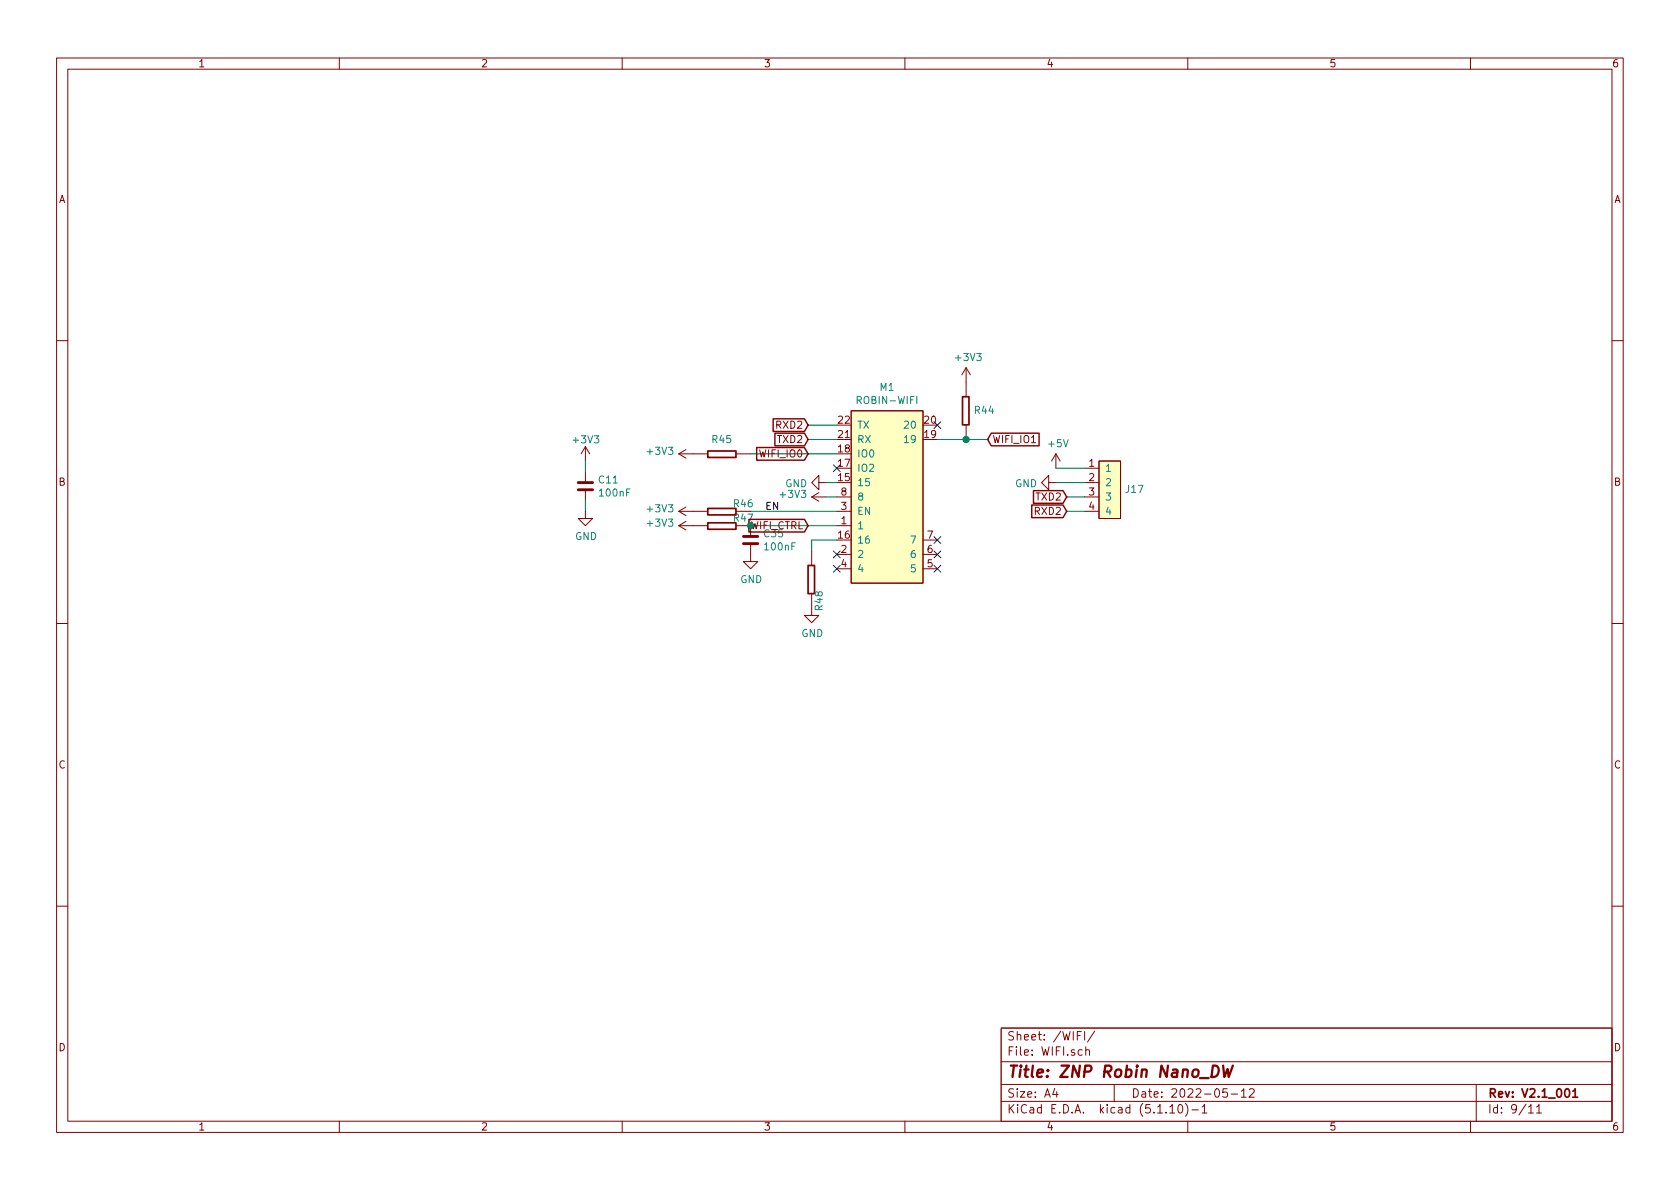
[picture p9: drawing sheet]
<svg xmlns="http://www.w3.org/2000/svg" width="297mm" height="210mm" viewBox="0 0 297 210" stroke-linecap="round" stroke-linejoin="round" font-family="sans-serif">
<g fill="none" stroke="#840000" stroke-width=".18">
<path d="M10 10.3h277v189.9h-277zM12 12.2h273v186.1h-273zM60 10.3v1.9M110 10.3v1.9M160 10.3v1.9M210 10.3v1.9M260 10.3v1.9M10 60.2h2M103.5 79v2.5M103.5 79l-.8 1.3M103.5 79l.8 1.3M121.3 79.5l-1.3 .8"/>
<path d="M150.5 72.6h12.7v30.5h-12.7zM170.8 65l-.7 1.3M170.8 65v5.1M170.8 75.2v2.5M170.8 65l.8 1.3M285 60.2h2M103.5 90.4v1.3h1.3l-1.3 1.3-1.3-1.3h1.3M103.5 83.4v1.9M103.5 86.6v1.9M120 93h5.1M120 90.4h5.1M120 93l1.3 .7"/>
<path d="M120 90.4l1.3 .8M120 80.3l1.3 .7M120 80.3h5.1M121.3 92.2l-1.3 .8M121.3 89.7l-1.3 .7M130.2 93h2.5v1.9M130.2 80.3h2.5M132.7 96.1v3.2h1.3l-1.3 1.3-1.3-1.3h1.3M143.5 87.9h2.5M143.5 97.4v2.5M143.5 87.9l1.3 .7M144.8 85.3v-1.2l-1.3 1.2 1.3 1.3v-1.3h1.2"/>
<path d="M144.8 87.1l-1.3 .8M148 93h2.5M148 98h2.5M148 90.4h2.5M148 87.9h2.5M163.2 98h2.5M163.2 95.5h2.5M185.4 85.3v-1.2l-1.3 1.2 1.3 1.3v-1.3h1.3M186.7 80.3l-.8 1.2M186.7 80.3v2.5M186.7 80.3l.8 1.2M191.8 90.4h2.5"/>
<path d="M191.8 87.9h2.5M191.8 82.8h2.5M191.8 85.3h2.5M194.3 81.5h3.8v10.2h-3.8zM10 110.3h2M143.5 105v3.8h1.3l-1.3 1.3-1.3-1.3h1.3M148 100.6h2.5M163.2 100.6h2.5M285 110.3h2M10 160.2h2M178.4 177.1h.5M179.1 176.4h-.7v1.5"/>
<path d="M179.2 173.5a.73 .73 0 0 0-.9 .5 .73 .73 0 0 0 .5 .9l.5-.1v-.5h-.3M179.7 177h.6v.9M179.9 173.4v.2M179.9 173.9v1M180.3 177.3l-.4 .1-.3 .2 .3 .3 .4-.1M180.4 173.9h.6M180.6 173.4v1.3l.4 .2M181.5 174.1l.1-.1a.37 .37 0 0 1 .5 .1v.8M181.5 173.4v1.5M181.7 177l-.4-.1-.3 .3 .1 .6h.6M182.3 177.4l.7-.1-.1-.3-.4-.1-.2 .2v.7h.6M182.9 173.9v.9l.4 .1 .2-.1"/>
<path d="M183.5 173.9v1M183.6 177.1l.8-.1v-.4l-.3-.2h-.5v1.5h.6l.2-.1 .1-.4-.1-.2-.3-.1M184.2 174l.4-.1 .3 .3-.1 .6h-.6M184.2 173.4v1.5M185.1 177.1l.2-.2 .5 .2v.7l-.2 .1-.5-.1zM186.5 177.1l.2-.2 .4 .2 .1 .5-.1 .2-.4 .1-.2-.1zM186.7 174.8v.1M186.7 174v.1M187.8 176.4v1.5M188.1 177.1l.6 .8M188.6 174.1v-.1a.37 .37 0 0 1 .6 .1v.8M188.6 173.4v1.5"/>
<path d="M188.7 176.4l-.9 .9M189.7 173.9h.6M189.9 173.4v1.3l.4 .2M190.5 177.8v.1M190.5 177v.1M190.6 173.9h.5M190.8 173.4v1.3l.3 .2M191.6 174l.4-.1 .3 .3v.6l-.3 .1-.4-.1M191.6 173.9v1.5M192.3 177.1l.1-.1a.37 .37 0 0 1 .6 .1v.8M192.3 176.4v1.5M193.5 174l-.4-.1-.2 .2 .1 .3 .5 .1v.3h-.6"/>
<path d="M193.5 176.9h.6M193.7 176.4v1.3l.4 .2M194.2 174.8v.1M194.2 174v.1M194.3 176.9h.6M194.6 176.4v1.3l.3 .2M195.4 177l.4-.1 .3 .3v.6l-.3 .1-.4-.1M195.4 176.9v1.5M196 173.3l-1.3 2M197.3 177l-.4-.1-.2 .2 .1 .3 .5 .1v.3h-.6M197.6 173.3l-1.3 2M198 177.8v.1"/>
<path d="M198 177v.1M198.7 173.9l-.1 1.4-.2 .1h-.4M198.7 174l-.4-.1-.3 .3v.6l.3 .1 .4-.1M199.4 173.4v.2M199.4 173.9v1M199.8 176.3l-1.3 2M199.9 173.9h.6M200.1 173.4v1.3l.4 .2M201 174.1v-.1a.37 .37 0 0 1 .6 .1v.8M201 173.4v1.5M201.3 176.3l-1.2 2M201.7 176.9l.3 1 .3-.7 .2 .7 .3-1"/>
<path d="M202.3 173.9l.1 .9 .4 .1 .2-.1M203 173.9v1M203.3 176.9l.3 1 .2-.7 .3 .7 .3-1M203.7 174l.4-.1 .3 .3-.1 .6h-.6M203.7 173.4v1.5M204.8 176.9l.3 1 .3-.7 .3 .7 .3-1M205.1 174.8v.1M206.4 174l-.4-.1-.3 .3 .1 .6h.6M206.6 177.8v.1M207 174.1l.3-.2 .4 .2v.5l-.1 .2-.3 .1-.3-.1zM207 176.9h.6M207.6 176.4l-.3 .1v.2v1.2"/>
<path d="M208.1 177h.6l.1 .9M208.4 174.1l.1-.1a.37 .37 0 0 1 .5 .1v.8M208.4 173.9v1M208.8 177.3l-.5 .1-.2 .2v.2l.2 .1 .5-.1M209 174.1l.2-.2 .4 .1 .1 .9M210.1 177l-.4-.1-.3 .3 .1 .6 .2 .1 .4-.1M210.7 177.4l.7-.1-.1-.3-.4-.1-.2 .2v.7h.6M211.5 173.3l-1.3 2M212 174.1l.2-.2 .3 .1 .1 .9M212 173.9v1M212 177l.5-.1 .3 .3-.1 .6-.2 .1-.5-.1M212 176.4v1.5"/>
<path d="M212.6 174.1a.36 .36 0 0 1 .3-.2 .36 .36 0 0 1 .4 .2v.8M213.4 177.1l.2-.2 .4 .2v.7l-.2 .1-.4-.1zM214 174h.5l.1 .9M214.6 174.3l-.5 .1a.29 .29 0 0 0-.2 .2 .29 .29 0 0 0 .2 .3l.5-.1M214.8 177.1l.2-.2 .4 .2v.7l-.2 .1-.4-.1zM215.3 173.4v1.5M215.5 174.4l.4 .5M215.9 173.9l-.6 .6M216.1 176.4v1.5M216.3 177.4l.4 .5M216.5 174.4l.7-.1-.1-.3-.4-.1-.2 .2v.7h.6M216.7 176.9l-.6 .6"/>
<path d="M217.3 177.8v.1M217.8 173.9v1M218.2 173.9l-.4 .3M218.7 177l-.5-.1-.2 .3v.6l.2 .1 .5-.1M218.7 174l.5-.1 .3 .3-.1 .6-.2 .1-.5-.1M218.7 173.4v1.5M219.3 177.1l.2-.2 .5 .2v.7l-.3 .1-.4-.1zM220.1 174h.6l.1 .9M220.7 177.1l.2-.2 .3 .1 .1 .9M220.7 176.9v1M220.8 174.3l-.6 .1-.2 .2 .1 .2 .1 .1 .6-.1M221.3 177.1a.34 .34 0 0 1 .3-.2 .34 .34 0 0 1 .3 .2v.8"/>
<path d="M221.9 174l-.3-.1-.2 .2 .1 .3 .4 .1v.3h-.5M222.6 174.4l.7-.1-.1-.3-.4-.1-.2 .2 .1 .7h.5M223.7 176.3l-1.2 2M224 174.4h1.1M224.2 177.9v-1.5l.5 1.1 .5-1.1v1.5M225.8 174.1l.2-.2 .4 .1v.9M225.8 173.9v1M226 177h.5l.1 .9M226.4 174.1a.36 .36 0 0 1 .4-.2 .36 .36 0 0 1 .3 .2v.8M226.6 177.3l-.5 .1a.29 .29 0 0 0-.2 .2 .29 .29 0 0 0 .2 .3l.5-.1M227.3 176.4v1.5M227.5 177.4l.4 .5"/>
<path d="M227.8 173.4v1.5M227.9 176.9l-.6 .6M227.9 174.4l.5 .5M228.4 173.9l-.6 .6M228.4 177.4l.8-.1-.1-.3-.4-.1-.3 .2 .1 .7h.6M229.5 174l-.3-.1-.2 .2v.3l.5 .1v.3h-.5M229.8 176.9v1M230.2 176.9l-.4 .3M230.7 177l.5-.1 .2 .3v.6l-.2 .1-.5-.1M230.7 176.4v1.5M232.1 177h.6v.9M232.7 177.3l-.5 .1-.2 .2 .1 .2 .1 .1 .5-.1"/>
<path d="M233.9 177l-.3-.1-.2 .2 .1 .3 .4 .1v.3h-.5M234.6 177.4l.7-.1-.1-.3-.4-.1-.2 .2v.7h.6M235.9 177.8v.1M236.7 177.1l.2-.2 .3 .1 .1 .9M236.7 176.9v1M237.3 177.1a.36 .36 0 0 1 .3-.2 .36 .36 0 0 1 .3 .2v.8M238.7 176.4v1.5M238.8 177.4l.4 .5M239.2 176.9l-.5 .6M240.4 177l-.4-.1-.2 .2 .1 .3 .5 .1v.3h-.6M242.1 176.3l-1.2 2M285 160.2h2"/>
<path d="M60 198.3v1.9M110 198.3v1.9M160 198.3v1.9M177 181.9h108v16.4h-108zM177 194.8h108M177 191.8h108M177 187.8h108M177 181.8h108M186.5 192.5l-.4 1h1M186.8 193v1M190.5 183.1h.5M191.2 182.4h-.7v1.5"/>
<path d="M191.8 182.4v1.5M192 185.7a.37 .37 0 0 1 .6 .1v.8M192 185.1v1.5M193.5 182.3l-1.2 2M197 191.8v3M206.8 195.8l.5-.5v1.5M206.8 196.8h.9M208.5 195.4l.1-.1a.8 .8 0 0 1 .5 .8 .8 .8 0 0 1-.5 .7 1 1 0 0 1-.1-1.4zM209.6 195.1a1.71 1.71 0 0 1 0 2.3M210 198.3v1.9M210.7 196.3h1.2M212.5 195.8l.5-.5v1.5"/>
<path d="M212.5 196.8h.9M217 192.5h-.7l-.1 .7 .2-.1 .5 .1 .1 .2v.5l-.2 .1-.6-.1M217.7 193.5h1.1M219.5 193l.4-.5v1.5M219.5 194h.8M220.9 192.7l.2-.2h.4l.2 .2 .1 .3-1 1h1M260 198.3v1.9M261 191.8v6.5M270.3 195.8l.4-.5v1.5M270.3 196.8h.8M271.7 195.8l.4-.5v1.5M271.7 196.8h.8"/>
</g>
<g fill="none" stroke="#840000" stroke-width=".3">
<path d="M125.1 79.8h5v1.1h-5zM170.2 70.1h1.1v5h-1.1zM125.1 92.5h5v1.1h-5zM125.1 89.9h5v1.2h-5zM142.9 100h1.1v5h-1.1zM181.6 179.4v1.5M182.2 179.9l-.6 .6M184.1 179.9v1M184.5 179.9l-.4 .3M185 179.4v1.5M178.5 180.9v-1.5l.5 1.1 .6-1.1v1.5M180.3 180h.5l.1 .9"/>
<path d="M180.9 180.3l-.5 .1a.29 .29 0 0 0-.2 .2 .29 .29 0 0 0 .2 .3l.5-.1M181.8 180.4l.4 .5M182.8 180.4l.7-.1-.1-.3-.4-.1-.2 .2v.7h.6M185 180l.5-.1 .3 .3-.1 .6-.2 .1-.5-.1M186.4 180h.6v.9M187 180.3l-.5 .1-.2 .2 .1 .2 .1 .1 .5-.1M188.2 180l-.3-.1-.2 .2 .1 .3 .4 .1v.3h-.5M188.9 180.4l.7-.1-.1-.3-.4-.1-.2 .2 .1 .7h.5M276.8 192.7l.2-.2a.81 .81 0 0 1 .6 .6 .81 .81 0 0 1-.3 .8l-.1 .1a.79 .79 0 0 1-.4-1.3zM278.1 193l.4-.5v1.5M278.1 194h.8"/>
</g>
<path d="M214.5 188.4h.4a1.09 1.09 0 0 1 .5 1.3 1.09 1.09 0 0 1-1.2 .7zM216.3 188.4l.2 2 .5-1.4 .2 1.4 .8-2" fill="none" stroke="#840000" stroke-width=".41"/>
<g fill="#ffffc2" stroke="#ffffc2" stroke-width=".18">
<path d="M150.5 72.6h12.7v30.5h-12.7z"/>
<path d="M194.3 81.5h3.8v10.2h-3.8z"/>
</g>
<path d="M102.2 86.6h2.6M102.2 85.3h2.6M131.4 96.1h2.6M131.4 94.9h2.6" fill="none" stroke="#840000" stroke-width=".51"/>
<g fill="none" stroke="#008400" stroke-width=".18">
<path d="M142.9 75.2h5.1M142.9 77.7h5.1M165.7 77.7h8.9M103.5 81.5v1.9M103.5 88.5v1.9M132.7 90.4h15.3M132.7 93h15.3M132.7 80.3h15.3M146 87.9h2M146 85.3h2M148 95.5h-4.5v1.9M186.7 82.8h5.1"/>
<path d="M186.7 85.3h5.1M188.6 90.4h3.2M188.6 87.9h3.2"/>
</g>
<path d="M133.8 79.1h8.4l.7 1.2-.7 1.1h-8.4zM136.7 74.1h5.5l.7 1.1-.7 1.1h-5.5zM137 76.6h5.2l.7 1.1-.7 1.1h-5.2zM175.3 76.6h8.4v2.2h-8.4l-.7-1.1zM132.4 91.8h9.8l.7 1.2-.7 1.1h-9.8zM182.4 89.3h5.6l.6 1.1-.6 1.1h-5.6zM182.7 86.8h5.3l.6 1.1-.6 1.1h-5.3z" fill="none" stroke="#840000" stroke-width=".25"/>
<circle cx="170.8" cy="77.7" r=".51" fill="#008400" stroke="#008400" stroke-width=".25"/>
<g fill="none" stroke="#000084" stroke-width=".18">
<path d="M165.1 74.6l1.2 1.2M166.3 74.6l-1.2 1.2M147.3 82.2l1.3 1.2M147.3 100l1.3 1.2M147.3 97.4l1.3 1.2M148.6 82.2l-1.3 1.2M148.6 100l-1.3 1.2M148.6 97.4l-1.3 1.2M165.1 100l1.2 1.2M165.1 97.4l1.2 1.2M165.1 94.9l1.2 1.2M166.3 100l-1.2 1.2"/>
<path d="M166.3 97.4l-1.2 1.2M166.3 94.9l-1.2 1.2"/>
</g>
<path d="M174.4 168.2h91.2v12.8h-91.2z" fill="#fff" stroke="#fff" stroke-width=".35"/>
<text font-size="2.8" fill="#840000" x="178" y="190.5">Title: ZNP Robin Nano_DW</text>
<g font-size="2.1" fill="#840000">
<text x="178" y="184">Sheet: /WIFI/</text>
<text x="178" y="186.7">File: WIFI.sch</text>
<text x="178" y="196.9">KiCad E.D.A. kicad (5.1.10)-1</text>
<text x="178" y="194.1">Size: A4</text>
<text x="200" y="194.1">Date: 2022-05-12</text>
<text x="263" y="194.1">Rev: V2.1_001</text>
<text x="263" y="196.9">Id: 9/11</text>
</g>
<g font-size="1.8" fill="#840000">
<text x="35" y="11.9">1</text>
<text x="85" y="11.9">2</text>
<text x="135" y="11.9">3</text>
<text x="185" y="11.9">4</text>
<text x="235" y="11.9">5</text>
<text x="285" y="11.9">6</text>
<text x="10.4" y="35.9">A</text>
<text x="285.4" y="35.9">A</text>
<text x="137.4" y="75.8">RXD2</text>
<text x="148.3" y="77.5">21</text>
<text x="148.3" y="74.9">22</text>
<text x="163.5" y="77.5">19</text>
<text x="163.5" y="74.9">20</text>
<text x="134.5" y="80.9">WIFI_IO0</text>
<text x="137.6" y="78.4">TXD2</text>
<text x="148.3" y="82.5">17</text>
<text x="148.3" y="80">18</text>
<text x="175.4" y="78.4">WIFI_IO1</text>
<text x="192.6" y="82.5">1</text>
<text x="10.4" y="85.9">B</text>
<text x="148.3" y="85.1">15</text>
<text x="148.7" y="87.6">8</text>
<text x="183.3" y="88.5">TXD2</text>
<text x="192.6" y="85.1">2</text>
<text x="192.6" y="87.6">3</text>
<text x="285.4" y="85.9">B</text>
<text x="129.8" y="92.2">R47</text>
<text x="135.2" y="95">C35</text>
<text x="148.3" y="95.2">16</text>
<text x="148.7" y="92.7">1</text>
<text x="148.7" y="90.2">3</text>
<text x="164" y="95.2">7</text>
<text x="183.1" y="91.1">RXD2</text>
<text x="192.6" y="90.2">4</text>
<text x="148.7" y="97.8">2</text>
<text x="148.7" y="100.3">4</text>
<text x="164" y="100.3">5</text>
<text x="164" y="97.8">6</text>
<text x="10.4" y="135.9">C</text>
<text x="285.4" y="135.9">C</text>
<text x="10.4" y="185.9">D</text>
<text x="285.4" y="185.9">D</text>
<text x="35" y="199.9">1</text>
<text x="85" y="199.9">2</text>
<text x="135" y="199.9">3</text>
<text x="185" y="199.9">4</text>
<text x="235" y="199.9">5</text>
<text x="285" y="199.9">6</text>
</g>
<g font-size="1.8" fill="#008484">
<text x="169.1" y="63.8">+3V3</text>
<text x="151.8" y="71.4">ROBIN-WIFI</text>
<text x="155.6" y="69.1">M1</text>
<text x="151.5" y="75.8">TX</text>
<text x="160.2" y="75.8">20</text>
<text x="172.4" y="73.2">R44</text>
<text x="101.5" y="78.4">+3V3</text>
<text x="114.6" y="80.4">+3V3</text>
<text x="126" y="78.4">R45</text>
<text x="151.5" y="83.4">IO2</text>
<text x="151.5" y="80.9">IO0</text>
<text x="151.5" y="78.4">RX</text>
<text x="160.2" y="78.4">19</text>
<text x="185.5" y="79.1">+5V</text>
<text x="195.3" y="83.4">1</text>
<text x="105.9" y="85.5">C11</text>
<text x="106.1" y="87.8">100nF</text>
<text x="129.8" y="89.7">R46</text>
<text x="138.1" y="88.1">+3V3</text>
<text x="138.8" y="86.2">GND</text>
<text x="151.5" y="86">15</text>
<text x="151.5" y="88.5">8</text>
<text x="179.5" y="86.2">GND</text>
<text x="195.3" y="86">2</text>
<text x="195.3" y="88.5">3</text>
<text x="199.1" y="87.2">J17</text>
<text x="101.7" y="95.5">GND</text>
<text x="114.6" y="93.1">+3V3</text>
<text x="114.6" y="90.6">+3V3</text>
<text x="151.5" y="93.6">1</text>
<text x="151.5" y="91.1">EN</text>
<text x="195.3" y="91.1">4</text>
<text x="135.3" y="97.3">100nF</text>
<text x="151.5" y="96.1">16</text>
<text x="151.5" y="98.7">2</text>
<text x="151.5" y="101.2">4</text>
<text x="161.2" y="101.2">5</text>
<text x="161.2" y="98.7">6</text>
<text x="161.2" y="96.1">7</text>
<text x="130.9" y="103.1">GND</text>
<text x="145.5" y="107.9" transform="rotate(-90 145.5 107.9)">R48</text>
<text x="141.7" y="112.6">GND</text>
</g>
<text font-size="1.8" fill="#008400" x="132.7" y="93.6">WIFI_CTRL</text>
<text font-size="1.8" x="135.3" y="90.2">EN</text>
</svg>
